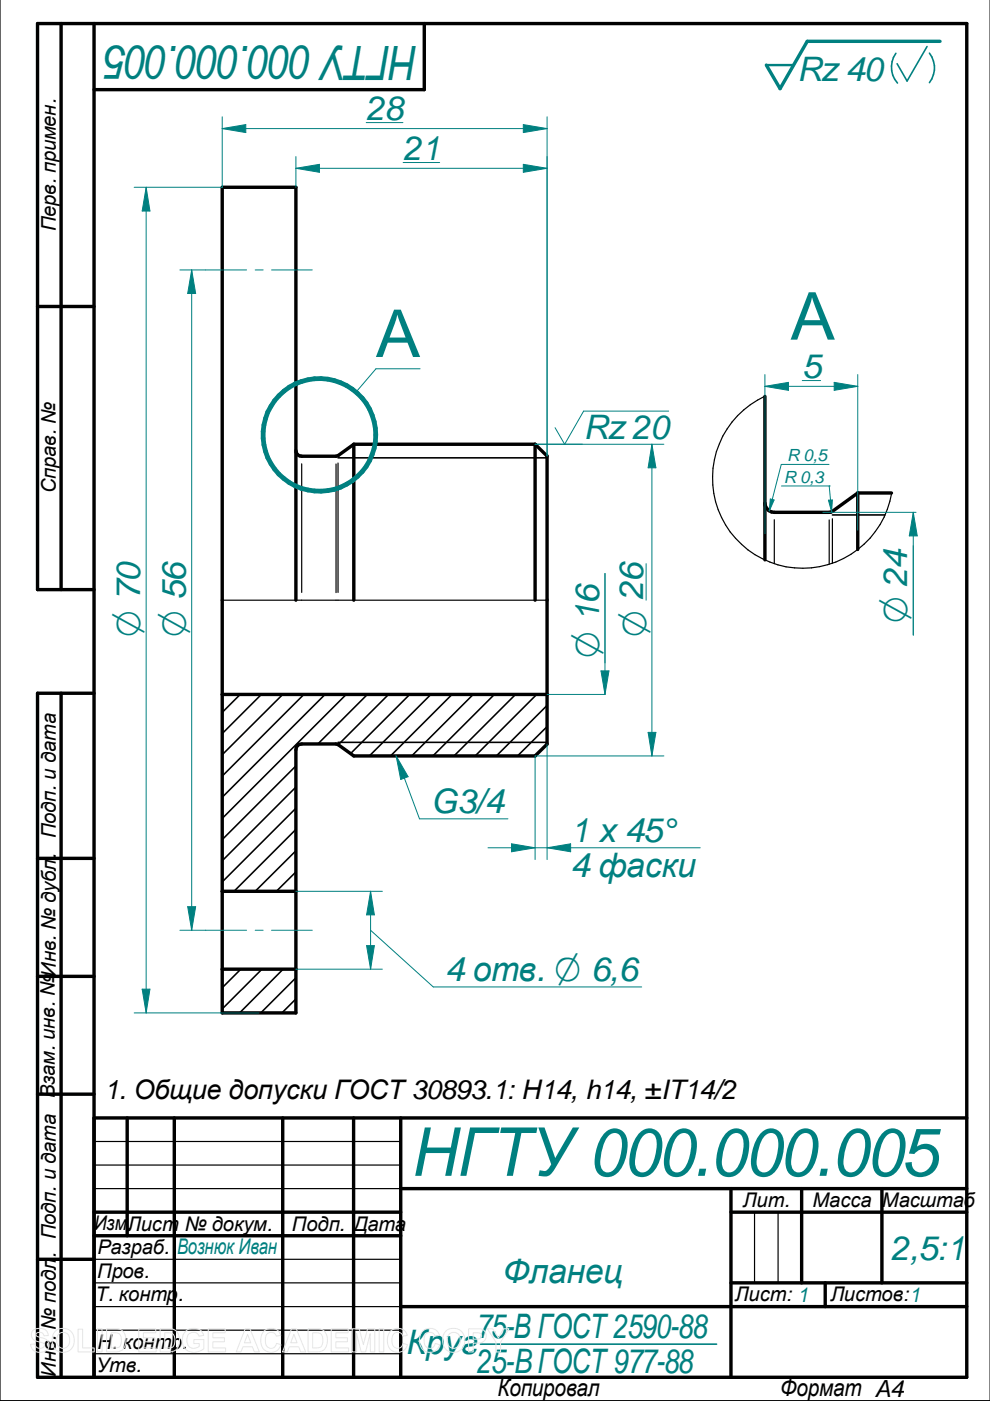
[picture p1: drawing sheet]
<svg xmlns="http://www.w3.org/2000/svg" width="210mm" height="297mm" viewBox="0 0 210 297" stroke-linecap="round" stroke-linejoin="round" font-family="sans-serif">
<g fill="none" stroke="#000" stroke-width=".72">
<path d="M13 5v120M19.9 5v287M90 5v14h-70.1M8 65h11.9M75 94.2v33.1M75 94.2h38.5M75 94.2l-3.3 2.4-.5 .1h-7.2a1.16 1.16 0 0 1-1.3-1.2M113.5 94.2l2.5 2.5v61.1l-2.5 2.5h-38.5l-3.3-2.4-.5-.2h-7.2a1.16 1.16 0 0 0-1.3 1.3v55.8h-15.6v-175.1h15.6v87.6M113.5 94.2v33.1M19.9 125h-11.9v-120h197v287h-197v-145h11.9M13 147v145M47.1 147.2h68.9"/>
<path d="M8 182h11.9M47.1 189h15.6M8 207h11.9M47.1 205.5h15.6M8 232h11.9M19.9 237h185.1M27 237v25M37 237v55M59.9 237v55M75 237v55M85 237v55M19.9 257h65.1"/>
<path d="M85 252h120M155 252v40M155 257h50M170 252v20M187 252v20M8 267h11.9M19.9 262h65.1M85 277h120M155 272h50M175 272v5"/>
</g>
<path d="M199.3 8.8h-28.1l-5.8 10-2.9-5" fill="none" stroke="#008080" stroke-width=".72"/>
<path d="M189.9 11.3a5.1 5.1 0 0 0 .4 6.3M196.6 9.9l-4.3 7.3-2.1-3.7M197.1 11.3a5.1 5.1 0 0 1 0 6.2M101.9 285h50" fill="none" stroke="#008080" stroke-width=".34"/>
<path d="M162.5 13.8h5.8" fill="none" stroke="#008080" stroke-width=".51"/>
<g fill="none" stroke="#000" stroke-width=".25">
<path d="M64 98.3v27.3M71.2 98.4v27.2M71.7 98.2v27.4M47.1 127.3h68.9M19.9 242h65.1M19.9 247h65.1M19.9 252h65.1M160 257v15M165 257v15M19.9 267h65.1M19.9 272h65.1M19.9 277h65.1"/>
<path d="M19.9 282h65.1M19.9 287h65.1"/>
</g>
<g fill="none" stroke="#000" stroke-width=".34">
<path d="M0 0v297h209.9M71.7 97.1h44.3M50.9 147.2l-3.8 3.8M55.4 147.2l-8.3 8.3M59.9 147.2l-12.8 12.8M64.4 147.2l-17.3 17.3M68.9 147.2l-21.8 21.8M71.7 157.4h44.3M73.4 147.2l-26.3 26.3M77.9 147.2l-10.5 10.5M82.4 147.2l-10.7 10.7M86.9 147.2l-12.6 12.6"/>
<path d="M91.4 147.2l-13.1 13.1M95.8 147.2l-13 13.1M100.3 147.2l-13 13.1M104.8 147.2l-13 13.1M109.3 147.2l-13 13.1M113.8 147.2l-13 13.1M116 149.6l-10.8 10.7M116 154.1l-6.3 6.2M62.7 162.4l-15.6 15.6M62.7 166.9l-15.6 15.6M62.7 171.4l-15.6 15.6M62.7 175.9l-13.1 13.1"/>
<path d="M62.7 180.4l-8.6 8.6M62.7 184.9l-4.1 4.1M51.1 205.5l-4 3.9M55.5 205.5l-8.4 8.4M60 205.5l-9.2 9.3M62.7 207.3l-7.4 7.5M62.7 211.8l-2.9 3"/>
</g>
<path d="M31 39.7l.8 5h-1.7z" fill="none" stroke="#008080" stroke-width=".21"/>
<path d="M31 39.7l.8 5h-1.7z" fill="#008080"/>
<path d="M30.1 209.7h1.7l-.8 5.1z" fill="none" stroke="#008080" stroke-width=".21"/>
<path d="M30.1 209.7h1.7l-.8 5.1z" fill="#008080"/>
<path d="M28.4 39.7h18.7M31 39.7v175.1M138.2 94.2l.9 5h-1.7zM28.4 214.8h26.5" fill="none" stroke="#008080" stroke-width=".21"/>
<path d="M138.2 94.2l.9 5h-1.7z" fill="#008080"/>
<path d="M137.4 155.3h1.7l-.9 5z" fill="none" stroke="#008080" stroke-width=".21"/>
<path d="M137.4 155.3h1.7l-.9 5z" fill="#008080"/>
<path d="M113.5 94.2h27.3M138.2 94.2v66.1M141.8 87.2h-18.1l-4 7-2-3.5M137 119.5v7.8M128.3 121.6v25.6h-12.3M113.5 160.3h27.3" fill="none" stroke="#008080" stroke-width=".21"/>
<path d="M127.4 142.2h1.7l-.8 5z" fill="#008080"/>
<path d="M128.3 121.6v18.9M127.4 142.2h1.7l-.8 5zM84 160.3l4.9 13.3" fill="none" stroke="#008080" stroke-width=".21"/>
<path d="M84 160.3l2.5 4.4-1.5 .6z" fill="#008080"/>
<path d="M84 160.3l2.5 4.4-1.5 .6zM88.9 173.6h18.8M43.6 197.2h8.7M54.1 197.2h1.7M57.6 197.2h8.6M77.7 200.5h1.7l-.8 5z" fill="none" stroke="#008080" stroke-width=".21"/>
<path d="M77.7 200.5h1.7l-.8 5z" fill="#008080"/>
<path d="M78.6 189l.8 5h-1.7z" fill="none" stroke="#008080" stroke-width=".21"/>
<path d="M78.6 189l.8 5h-1.7z" fill="#008080"/>
<path d="M47.1 27.3l5-.9v1.7zM62.7 189h18.4M78.6 197.2l13.3 12.1h44.2M78.6 189v16.5M62.7 205.5h18.4" fill="none" stroke="#008080" stroke-width=".21"/>
<path d="M47.1 27.3l5-.9v1.7z" fill="#008080"/>
<path d="M111 26.4l5 .9-5 .8z" fill="none" stroke="#008080" stroke-width=".21"/>
<path d="M111 26.4l5 .9-5 .8z" fill="#008080"/>
<path d="M47.1 24.8v14.9M47.1 27.3h68.9M62.7 35.7l5-.9v1.7zM77.6 26h7.8M116 24.8v71.9" fill="none" stroke="#008080" stroke-width=".21"/>
<path d="M62.7 35.7l5-.9v1.7z" fill="#008080"/>
<path d="M111 34.8l5 .9-5 .8z" fill="none" stroke="#008080" stroke-width=".21"/>
<path d="M111 34.8l5 .9-5 .8z" fill="#008080"/>
<path d="M62.7 33.2v6.5M62.7 35.7h53.3M85.5 34.5h7.7M116 33.2v63.5M89.1 78.2h-9.4l-4.2 4.9" fill="none" stroke="#008080" stroke-width=".21"/>
<circle cx="67.7" cy="92.2" r="12" fill="none" stroke="#008080" stroke-width="1"/>
<path d="M77.7 63.7h13.4v14h-13.4z" fill-rule="evenodd" fill="#fff"/>
<path d="M162.2 84a19.1 19.1 0 0 0-3.6 32.6 19.1 19.1 0 0 0 30.5-12.1M164.2 110.2v9.3M175.8 110.2v9.4M176.5 110v9.4" fill="none" stroke="#000" stroke-width=".25"/>
<path d="M162.2 84v34.7M181.9 104.5v12M181.9 104.5h7.1M181.9 104.5l-5.8 4.1h-11.9a1.97 1.97 0 0 1-2-2" fill="none" stroke="#000" stroke-width=".72"/>
<path d="M176.5 109.2h11.1" fill="none" stroke="#000" stroke-width=".34"/>
<g fill="#fff">
<path d="M161.8 60h17.2v14h-17.2z" fill-rule="evenodd"/>
<path d="M161.8 60h17.2v14h-17.2z" fill-rule="evenodd"/>
</g>
<path d="M174.5 108.6h19.7M193.6 108.6v26.1" fill="none" stroke="#008080" stroke-width=".21"/>
<path d="M193.6 108.6l.9 5h-1.7z" fill="#008080"/>
<path d="M193.6 108.6l.9 5h-1.7zM193.6 115.7v19M116 179.7l5-.8v1.7z" fill="none" stroke="#008080" stroke-width=".21"/>
<path d="M116 179.7l5-.8v1.7z" fill="#008080"/>
<path d="M108.5 178.9l5 .8-5 .9z" fill="none" stroke="#008080" stroke-width=".21"/>
<path d="M108.5 178.9l5 .8-5 .9z" fill="#008080"/>
<path d="M43.6 57.2h8.7M54.1 57.2h1.7M57.6 57.2h8.6M116 157.8v24.4M103.5 179.7h45M113.5 160.3v21.9M39.8 192.2h1.7l-.9 5z" fill="none" stroke="#008080" stroke-width=".21"/>
<path d="M39.8 192.2h1.7l-.9 5z" fill="#008080"/>
<path d="M40.6 57.2l.9 5h-1.7z" fill="none" stroke="#008080" stroke-width=".21"/>
<path d="M40.6 57.2l.9 5h-1.7z" fill="#008080"/>
<path d="M38.1 57.2h5.5M40.6 57.2v140M164.8 101.7l-1.7 6.6M38.1 197.2h5.5" fill="none" stroke="#008080" stroke-width=".21"/>
<path d="M163.3 105.8l.8 .2-1 2.3z" fill="#008080"/>
<path d="M175.8 98.5h-10.1l-.9 3.2M163.3 105.8l.8 .2-1 2.3zM175.8 103l.5 5.5" fill="none" stroke="#008080" stroke-width=".21"/>
<path d="M175.6 106h.9l-.2 2.5z" fill="#008080"/>
<path d="M176.9 81.1l5 .8-5 .9zM165.7 103h10.2M175.6 106h.9l-.2 2.5zM175.8 103h.1" fill="none" stroke="#008080" stroke-width=".21"/>
<path d="M176.9 81.1l5 .8-5 .9z" fill="#008080"/>
<path d="M162.2 81.9l5-.8v1.7z" fill="none" stroke="#008080" stroke-width=".21"/>
<path d="M162.2 81.9l5-.8v1.7z" fill="#008080"/>
<path d="M162.2 79.4v33.7M181.9 79.4v33M162.2 81.9h19.7M170.1 80.7h3.9" fill="none" stroke="#008080" stroke-width=".21"/>
<g fill="none" stroke="#e6e6e6" stroke-width=".21">
<path d="M7 282.1a2.33 2.33 0 0 1 2.9 .2l.3 .9h-.9a.91 .91 0 0 0-.7-.7 .91 .91 0 0 0-1 .5l.1 .3 .5 .2a2.12 2.12 0 0 1 2.2 1.4 1.76 1.76 0 0 1-2.4 1.8l-.7-.2-.6-.7-.2-.8 .9-.1a1.05 1.05 0 0 0 .9 1 1.05 1.05 0 0 0 1.1-.7 1.7 1.7 0 0 0-1.6-.8 1.39 1.39 0 0 1-.8-2.3zM11.7 282.3a2.47 2.47 0 0 1 3.1-.2 2.47 2.47 0 0 1 .8 3 2.4 2.4 0 0 1-3 1.5 2.4 2.4 0 0 1-1.5-3.1zM12.4 282.9a1.39 1.39 0 0 1 1.7-.3 1.39 1.39 0 0 1 .7 1.5 1.41 1.41 0 0 1-1.4 1.8 1.41 1.41 0 0 1-1.4-1.8l.1-.7zM16.6 281.8h.9v4h2.5v.8h-3.4zM20.7 281.7h.9v4.9h-.9zM22.6 281.7h1.8a2.2 2.2 0 0 1 2.3 2.8 2.05 2.05 0 0 1-2.3 2.1h-1.8zM23.6 282.6a1.8 1.8 0 0 1 1.9 .5 2.03 2.03 0 0 1-.4 2.6l-1.5 .1zM29.4 281.7h3.6v.9h-2.6v1h2.5v.9h-2.5v1.3h2.7v.8h-3.7zM34 281.7h1.7a2.2 2.2 0 0 1 2.3 2.8 2.05 2.05 0 0 1-2.2 2.1h-1.8zM34.9 282.6a1.8 1.8 0 0 1 2 .5 2.03 2.03 0 0 1-.5 2.6l-1.5 .1zM39.3 282.3a2.56 2.56 0 0 1 3.6 .2l.3 .6-1 .2a1.36 1.36 0 0 0-1.6-.7 1.36 1.36 0 0 0-1 1.5 1.55 1.55 0 0 0 .8 1.6 1.55 1.55 0 0 0 1.8-.2v-.6h-1.1v-.9h2.1v2a2.7 2.7 0 0 1-4.5-1.2 2.79 2.79 0 0 1 .6-2.5zM44.2 281.7h3.6v.9h-2.7v1h2.5v.9h-2.5v1.3h2.7v.8h-3.6z"/>
<path d="M52 281.7h1l2 4.9h-1.1l-.4-1.1h-2l-.4 1.1h-1zM52.5 282.9l.7 1.8h-1.4zM55.9 282.3a2.15 2.15 0 0 1 3.6 .8l-.9 .2a1.24 1.24 0 0 0-1.6-.7 1.24 1.24 0 0 0-.7 1.5 1.25 1.25 0 0 0 .5 1.6 1.25 1.25 0 0 0 1.6-.3l.2-.6 1 .3a2.19 2.19 0 0 1-2.6 1.6 2.19 2.19 0 0 1-1.7-2.5l.1-.9zM61.8 281.7h1l2 4.9h-1l-.5-1.1h-2l-.4 1.1h-1zM62.3 282.9l.7 1.8h-1.4zM65.3 281.7h1.8a2.2 2.2 0 0 1 2.3 2.8 2.05 2.05 0 0 1-2.3 2.1h-1.8zM66.3 282.6a1.8 1.8 0 0 1 1.9 .5 2.03 2.03 0 0 1-.4 2.6l-1.5 .1zM70.2 281.7h3.6v.9h-2.6v1h2.5v.9h-2.5v1.3h2.7v.8h-3.7zM74.7 281.7h1.5l.8 3.4 .9-3.4h1.6v4.9h-1v-3.9l-1 3.9h-.9l-1-3.9v3.9h-.9zM80.4 281.7h1v4.9h-1zM82.7 282.3a2.15 2.15 0 0 1 3.7 .8l-1 .2a1.24 1.24 0 0 0-1.6-.7 1.24 1.24 0 0 0-.7 1.5 1.25 1.25 0 0 0 .5 1.6 1.25 1.25 0 0 0 1.6-.3l.3-.6 .9 .3a2.19 2.19 0 0 1-2.6 1.6 2.19 2.19 0 0 1-1.7-2.5l.1-.9zM89.5 282.3a2.15 2.15 0 0 1 3.7 .8l-1 .2a1.24 1.24 0 0 0-1.5-.7 1.24 1.24 0 0 0-.8 1.5 1.25 1.25 0 0 0 .5 1.6 1.25 1.25 0 0 0 1.6-.3l.3-.6 .9 .3a2.19 2.19 0 0 1-2.5 1.6 2.19 2.19 0 0 1-1.8-2.5l.1-.9z"/>
<path d="M94.5 282.3a2.47 2.47 0 0 1 3.1-.2 2.47 2.47 0 0 1 .8 3 2.4 2.4 0 0 1-3 1.5 2.4 2.4 0 0 1-1.5-3.1zM95.2 282.9a1.39 1.39 0 0 1 1.7-.3 1.39 1.39 0 0 1 .7 1.5 1.41 1.41 0 0 1-1.4 1.8 1.41 1.41 0 0 1-1.4-1.8l.1-.7zM99.4 281.7h1.5a1.58 1.58 0 0 1 2 .8 1.58 1.58 0 0 1-.6 2.1l-.8 .1-1.2 .1v1.8h-.9zM100.3 282.6h.5a.87 .87 0 0 1 1.3 .8l-.5 .4-1.3 .1zM103.3 281.7h1.2l1.2 2 1.1-2h1.1l-1.8 2.9v2h-.9v-2z"/>
</g>
<text font-size="14.3" fill="#008080" x="87.5" y="249.3">НГТУ000.000.005</text>
<g font-size="14" fill="#008080">
<text x="79.7" y="75.7">А</text>
<text x="167.6" y="72">А</text>
</g>
<text font-size="10" fill="#008080" x="88.5" y="9.7" transform="rotate(-180 88.5 9.7)">НГТУ000.000.005</text>
<g font-size="7.8" fill="#008080">
<text x="29.7" y="135" transform="rotate(-90 29.7 135)">O 70</text>
<text x="39.4" y="135" transform="rotate(-90 39.4 135)">O 56</text>
<text x="137" y="135" transform="rotate(-90 137 135)">O 26</text>
<text x="192.4" y="132.2" transform="rotate(-90 192.4 132.2)">O 24</text>
<text x="127" y="139.5" transform="rotate(-90 127 139.5)">O 16</text>
</g>
<g font-size="7.2" fill="#008080">
<text x="169" y="17.2">Rz 40</text>
<text x="77.6" y="25.4">28</text>
<text x="85.5" y="33.8">21</text>
<text x="170.1" y="80.1">5</text>
<text x="123.7" y="93.2">Rz 20</text>
<text x="91.4" y="172.3">G3/4</text>
<text x="121" y="178.5">1 x 45°</text>
<text x="121" y="186">4 фаски</text>
<text x="94.4" y="208">4 отв. O 6,6</text>
<text x="188.9" y="267.3">2,5:1</text>
<text x="106.6" y="272.1">Фланец</text>
<text x="86.2" y="287.1">Круг</text>
<text x="101" y="283.6">75-В ГОСТ2590-88</text>
<text x="101" y="291.1">25-BГОСТ977-88</text>
</g>
<text font-size="5.7" x="22.1" y="233">1. Общие допуски ГОСТ30893.1: Н14, h14, ±IT14/2</text>
<g font-size="5">
<text x="105.5" y="296">Копировал</text>
<text x="165.4" y="295.9">Формат A4</text>
</g>
<text font-size="4.6" fill="#008080" x="37.6" y="265.8">Вознюк Иван</text>
<g font-size="4.3">
<text x="11.9" y="49" transform="rotate(-90 11.9 49)">Перв. примен.</text>
<text x="11.9" y="104.6" transform="rotate(-90 11.9 104.6)">Справ. №</text>
<text x="11.9" y="177.7" transform="rotate(-90 11.9 177.7)">Подп. и дата</text>
<text x="11.6" y="232.8" transform="rotate(-90 11.6 232.8)">Взам. инв. №Инв. № дубл.</text>
<text x="157.5" y="255.9">Лит.</text>
<text x="172.3" y="255.9">Масса Масштаб</text>
<text x="19.9" y="260.8">Изм.</text>
<text x="27" y="260.9">Лист № докум.</text>
<text x="61.8" y="260.9">Подп.</text>
<text x="75" y="260.9">Дата</text>
<text x="11.9" y="266.8" transform="rotate(-90 11.9 266.8)">. Подп. и дата</text>
<text x="20.7" y="265.9">Разраб.</text>
<text x="20.3" y="275.9">Т. контр</text>
<text x="20.6" y="270.9">Пров.</text>
<text x="37.7" y="275.9">.</text>
<text x="155.8" y="275.9">Лист: 1</text>
<text x="176.1" y="275.9">Листов:1</text>
<text x="20.7" y="285.9">Н</text>
<text x="23.7" y="285.9">. контр.</text>
<text x="11.9" y="291.8" transform="rotate(-90 11.9 291.8)">Инв. № подл</text>
<text x="20.4" y="290.9">Утв.</text>
</g>
<g font-size="3.6" fill="#008080">
<text x="166.9" y="97.8">R 0,5</text>
<text x="166.2" y="102.4">R 0,3</text>
</g>
</svg>
